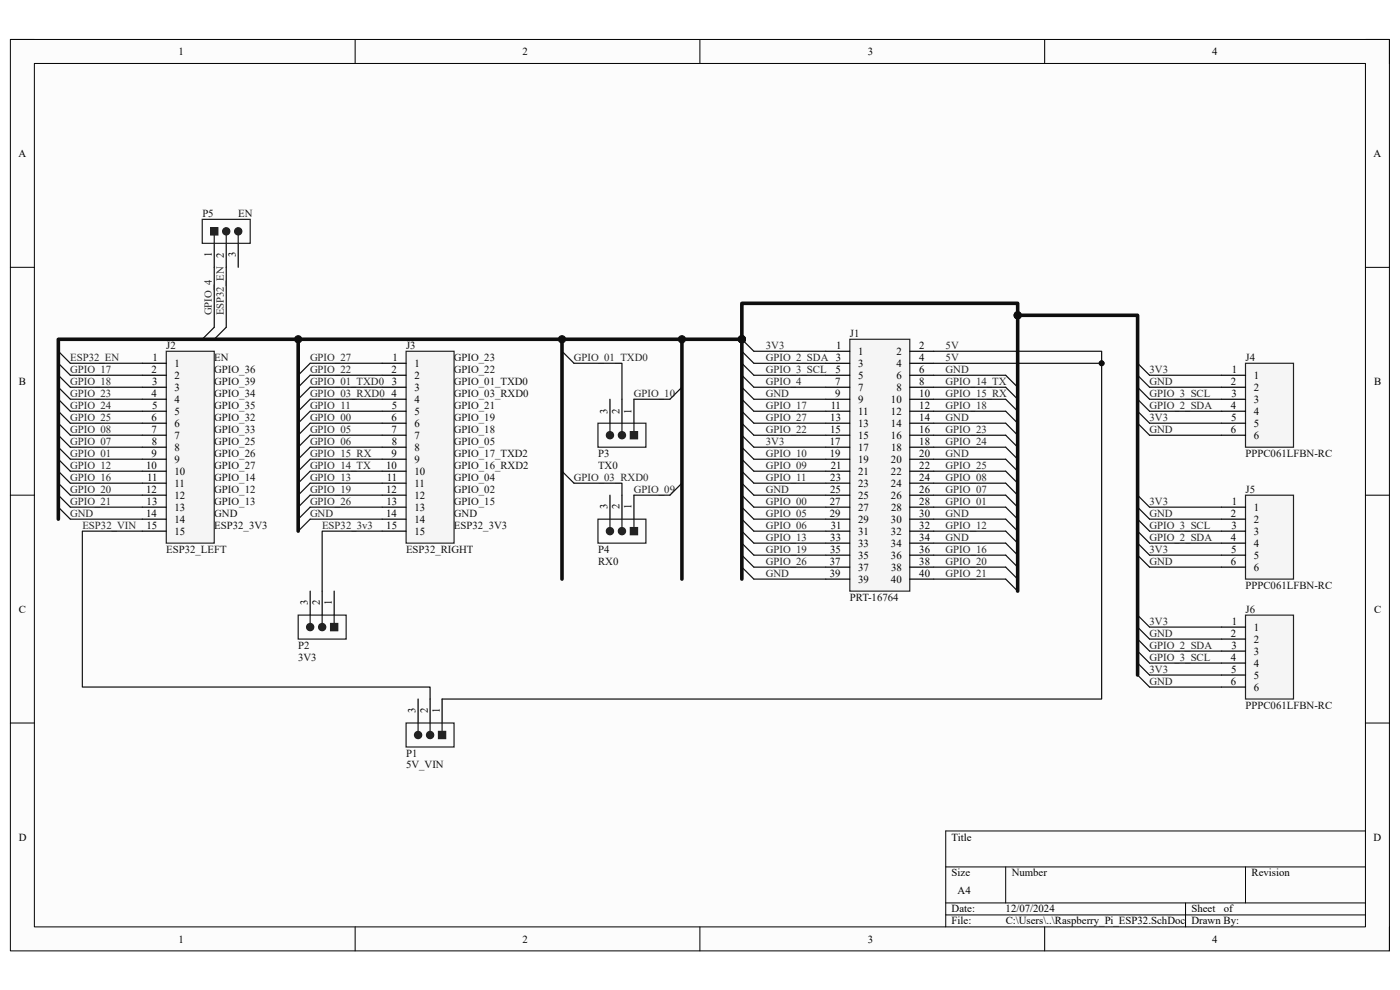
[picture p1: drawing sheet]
<svg xmlns="http://www.w3.org/2000/svg" width="297mm" height="210mm" viewBox="0 0 297 210" stroke-linecap="round" stroke-linejoin="round" font-family="sans-serif">
<path d="M2.2 8.4h292.6v193.3h-292.6z" fill-rule="evenodd" fill="#fcfcfc"/>
<path d="M2.2 8.4h292.6v193.3h-292.6z" fill="none" stroke="#000" stroke-width=".21"/>
<path d="M7.3 13.5h282.4v183.1h-282.4z" fill-rule="evenodd" fill="#fcfcfc"/>
<g fill="none" stroke="#000" stroke-width=".21">
<path d="M2.2 8.4h5.1M7.3 13.5h282.4v183.1h-282.4zM75.3 8.4v5.1M148.5 8.4v5.1M221.6 8.4v5.1M289.7 8.4h5.1v5.1M2.2 56.7h5.1M289.7 56.7h5.1M2.2 105h5.1M289.7 105.1h5.1M2.2 153.4h5.1M289.7 153.4h5.1"/>
<path d="M289.7 176.3h-89.1v20.3M75.3 196.6v5.1M148.5 196.6v5.1M200.6 183.9h89.1M200.6 191.5h89.1M200.6 194.1h89.1M213.4 183.9v7.6M221.6 196.6v5.1M251.5 191.5v5.1M264.2 183.9v7.6M294.8 196.6v5.1"/>
</g>
<path d="M180.3 72h12.7v53.4h-12.7z" fill-rule="evenodd" fill="#f5f5f5"/>
<path d="M180.3 72h12.7v53.4h-12.7z" fill="none" stroke="#262626" stroke-width=".25"/>
<g fill="none" stroke="#000" stroke-width=".25">
<path d="M175.2 74.5h5.1M175.2 77.1h5.1M175.2 79.6h5.1M193 74.5h5.1M193 77.1h5.1M193 79.6h5.1M175.2 82.1h5.1M175.2 84.7h5.1M175.2 87.2h5.1M175.2 89.8h5.1M175.2 92.3h5.1M175.2 94.9h5.1"/>
<path d="M175.2 97.4h5.1M175.2 100h5.1M193 82.1h5.1M193 84.7h5.1M193 87.2h5.1M193 89.8h5.1M193 92.3h5.1M193 94.9h5.1M193 97.4h5.1M193 100h5.1M175.2 102.5h5.1M175.2 105.1h5.1"/>
<path d="M175.2 107.6h5.1M175.2 110.1h5.1M175.2 112.7h5.1M175.2 115.2h5.1M175.2 117.8h5.1M193 102.5h5.1M193 105.1h5.1M193 107.6h5.1M193 110.1h5.1M193 112.7h5.1M193 115.2h5.1M193 117.8h5.1"/>
<path d="M175.2 120.3h5.1M175.2 122.9h5.1M193 120.3h5.1M193 122.9h5.1M88.7 148.3v5.1M91.2 148.3v5.1M93.8 148.3v5.1"/>
</g>
<path d="M86.2 153.4h10.1v5.1h-10.1z" fill="none" stroke="#1c1c1c" stroke-width=".25"/>
<circle cx="88.7" cy="155.9" r=".76" fill="#1c1c1c"/>
<circle cx="88.7" cy="155.9" r=".76" fill="none" stroke="#1c1c1c" stroke-width=".25"/>
<circle cx="91.2" cy="155.9" r=".76" fill="#1c1c1c"/>
<g fill="none" stroke="#1c1c1c" stroke-width=".25">
<path d="M88.7 153.4v1.8M91.2 153.4v1.8M93.8 153.4v1.8"/>
<circle cx="91.2" cy="155.9" r=".76"/>
</g>
<path d="M93 155.2h1.6v1.5h-1.6z" fill-rule="evenodd" fill="#1c1c1c"/>
<path d="M63.3 130.5h10.1v5.1h-10.1zM93 155.2h1.6v1.5h-1.6z" fill="none" stroke="#1c1c1c" stroke-width=".25"/>
<path d="M65.8 125.4v5.1M68.3 125.4v5.1M70.9 125.4v5.1" fill="none" stroke="#000" stroke-width=".25"/>
<circle cx="65.8" cy="133" r=".76" fill="#1c1c1c"/>
<circle cx="65.8" cy="133" r=".76" fill="none" stroke="#1c1c1c" stroke-width=".25"/>
<circle cx="68.3" cy="133" r=".76" fill="#1c1c1c"/>
<g fill="none" stroke="#1c1c1c" stroke-width=".25">
<path d="M65.8 130.5v1.8M68.3 130.5v1.8M70.9 130.5v1.8"/>
<circle cx="68.3" cy="133" r=".76"/>
</g>
<path d="M70.1 132.3h1.6v1.5h-1.6z" fill-rule="evenodd" fill="#1c1c1c"/>
<path d="M70.1 132.3h1.6v1.5h-1.6z" fill="none" stroke="#1c1c1c" stroke-width=".25"/>
<g fill="none" stroke="#0e0e0e" stroke-width=".25">
<path d="M12.4 79.6l2.5 2.5M12.4 77.1l2.5 2.5M12.4 74.5l2.5 2.6M65.8 77.1l-2.5 2.5M65.8 79.6l-2.5 2.5M157.4 72l2.5 2.5M12.4 100l2.5 2.5M12.4 97.4l2.5 2.6M12.4 94.9l2.5 2.5M12.4 92.3l2.5 2.6M12.4 89.8l2.5 2.5M12.4 87.2l2.5 2.6"/>
<path d="M12.4 84.7l2.5 2.5M12.4 82.1l2.5 2.6M65.8 82.1l-2.5 2.6M65.8 84.7l-2.5 2.5M65.8 87.2l-2.5 2.6M65.8 89.8l-2.5 2.5M65.8 92.3l-2.5 2.6M65.8 94.9l-2.5 2.5M65.8 97.4l-2.5 2.6M65.8 100l-2.5 2.5M12.4 107.6l2.5 2.5M12.4 105l2.5 2.6"/>
<path d="M12.4 102.5l2.5 2.5M65.8 102.5l-2.5 2.5M65.8 105l-2.5 2.6M65.8 107.6l-2.5 2.5M65.8 110.1l-2.5 2.6"/>
</g>
<circle cx="157.4" cy="72" r=".76" fill="#0e0e0e"/>
<circle cx="157.4" cy="72" r=".76" fill="none" stroke="#0e0e0e" stroke-width=".21"/>
<g fill="none" stroke="#0e0e0e" stroke-width=".25">
<path d="M157.4 74.5l2.5 2.6M157.4 77.1l2.5 2.5M157.4 79.6l2.5 2.5M213.4 79.6l2.5 2.5M157.4 82.1l2.5 2.6M157.4 84.7l2.5 2.5M157.4 87.2l2.5 2.6M157.4 89.8l2.5 2.5M157.4 92.3l2.5 2.6M157.4 94.9l2.5 2.5M157.4 97.4l2.5 2.6M157.4 100l2.5 2.5"/>
<path d="M213.4 82.1l2.5 2.6M213.4 84.7l2.5 2.5M213.4 87.2l2.5 2.6M213.4 89.8l2.5 2.5M213.4 92.3l2.5 2.6M213.4 94.9l2.5 2.5M213.4 97.4l2.5 2.6M213.4 100l2.5 2.5M157.4 102.5l2.5 2.5M157.4 105l2.5 2.6M157.4 107.6l2.5 2.5M157.4 110.1l2.5 2.6"/>
<path d="M157.4 112.7l2.5 2.5M157.4 115.2l2.5 2.6M157.4 117.8l2.5 2.5M213.4 102.5l2.5 2.6M213.4 105.1l2.5 2.5M213.4 107.6l2.5 2.5M213.4 110.1l2.5 2.6M213.4 112.7l2.5 2.5M213.4 115.2l2.5 2.6M213.4 117.8l2.5 2.5M157.4 120.3l2.5 2.6M213.4 120.3l2.5 2.6"/>
<path d="M213.4 122.9l2.5 2.5"/>
</g>
<path d="M129.4 84.7v5.1M131.9 84.7v5.1M134.5 84.7v5.1" fill="none" stroke="#000" stroke-width=".25"/>
<path d="M126.9 89.8h10.1v5.1h-10.1z" fill="none" stroke="#1c1c1c" stroke-width=".25"/>
<circle cx="129.4" cy="92.3" r=".76" fill="#1c1c1c"/>
<circle cx="129.4" cy="92.3" r=".76" fill="none" stroke="#1c1c1c" stroke-width=".25"/>
<circle cx="131.9" cy="92.3" r=".76" fill="#1c1c1c"/>
<g fill="none" stroke="#1c1c1c" stroke-width=".25">
<path d="M129.4 89.8v1.8M131.9 89.8v1.8M134.5 89.8v1.8"/>
<circle cx="131.9" cy="92.3" r=".76"/>
</g>
<path d="M133.7 91.6h1.6v1.5h-1.6z" fill-rule="evenodd" fill="#1c1c1c"/>
<path d="M133.7 91.6h1.6v1.5h-1.6zM126.9 110.1h10.1v5.1h-10.1z" fill="none" stroke="#1c1c1c" stroke-width=".25"/>
<path d="M129.4 105v5.1M131.9 105v5.1M134.5 105v5.1" fill="none" stroke="#000" stroke-width=".25"/>
<circle cx="129.4" cy="112.7" r=".76" fill="#1c1c1c"/>
<circle cx="129.4" cy="112.7" r=".76" fill="none" stroke="#1c1c1c" stroke-width=".25"/>
<circle cx="131.9" cy="112.7" r=".76" fill="#1c1c1c"/>
<g fill="none" stroke="#1c1c1c" stroke-width=".25">
<path d="M129.4 110.1v1.8M131.9 110.1v1.8M134.5 110.1v1.8"/>
<circle cx="131.9" cy="112.7" r=".76"/>
</g>
<path d="M133.7 111.9h1.6v1.5h-1.6z" fill-rule="evenodd" fill="#1c1c1c"/>
<path d="M133.7 111.9h1.6v1.5h-1.6z" fill="none" stroke="#1c1c1c" stroke-width=".25"/>
<path d="M119.2 74.5l2.6 2.6M119.2 100l2.6 2.5M144.7 82.1l-2.6 2.6M144.7 102.5l-2.6 2.5" fill="none" stroke="#0e0e0e" stroke-width=".25"/>
<path d="M35.3 74.5h10.2v40.7h-10.2z" fill-rule="evenodd" fill="#f5f5f5"/>
<path d="M35.3 74.5h10.2v40.7h-10.2z" fill="none" stroke="#262626" stroke-width=".25"/>
<g fill="none" stroke="#000" stroke-width=".25">
<path d="M30.2 77.1h5.1M30.2 79.6h5.1M30.2 82.1h5.1M30.2 84.7h5.1M30.2 87.2h5.1M30.2 89.8h5.1M30.2 92.3h5.1M30.2 94.9h5.1M30.2 97.4h5.1M30.2 100h5.1M30.2 102.5h5.1M30.2 105h5.1"/>
<path d="M30.2 107.6h5.1M30.2 110.1h5.1M30.2 112.7h5.1"/>
</g>
<path d="M86.2 74.5h10.1v40.7h-10.1z" fill-rule="evenodd" fill="#f5f5f5"/>
<path d="M86.2 74.5h10.1v40.7h-10.1z" fill="none" stroke="#262626" stroke-width=".25"/>
<g fill="none" stroke="#000" stroke-width=".25">
<path d="M81.1 77.1h5.1M81.1 79.6h5.1M81.1 82.1h5.1M81.1 84.7h5.1M81.1 87.2h5.1M81.1 89.8h5.1M81.1 92.3h5.1M81.1 94.9h5.1M81.1 97.4h5.1M81.1 100h5.1M81.1 102.5h5.1M81.1 105h5.1"/>
<path d="M81.1 107.6h5.1M81.1 110.1h5.1M81.1 112.7h5.1"/>
</g>
<path d="M241.3 77.1l2.6 2.5M241.3 79.6l2.6 2.5M241.3 82.1l2.6 2.6M241.3 84.7l2.6 2.5" fill="none" stroke="#0e0e0e" stroke-width=".25"/>
<path d="M264.2 77.1h10.2v17.8h-10.2z" fill-rule="evenodd" fill="#f5f5f5"/>
<path d="M264.2 77.1h10.2v17.8h-10.2z" fill="none" stroke="#262626" stroke-width=".25"/>
<path d="M259.2 79.6h5M259.2 82.1h5M259.2 84.7h5M259.2 87.2h5M259.2 89.8h5M259.2 92.3h5" fill="none" stroke="#000" stroke-width=".25"/>
<path d="M241.3 87.2l2.6 2.6M241.3 89.8l2.6 2.5" fill="none" stroke="#0e0e0e" stroke-width=".25"/>
<path d="M264.2 105.1h10.2v17.8h-10.2z" fill-rule="evenodd" fill="#f5f5f5"/>
<path d="M264.2 105.1h10.2v17.8h-10.2z" fill="none" stroke="#262626" stroke-width=".25"/>
<path d="M259.2 107.6h5M259.2 110.1h5M259.2 112.7h5M259.2 115.2h5M259.2 117.8h5M259.2 120.3h5" fill="none" stroke="#000" stroke-width=".25"/>
<path d="M264.2 130.5h10.2v17.8h-10.2z" fill-rule="evenodd" fill="#f5f5f5"/>
<path d="M264.2 130.5h10.2v17.8h-10.2z" fill="none" stroke="#262626" stroke-width=".25"/>
<path d="M45.5 51.6v5.1M48 51.6v5.1M50.5 51.6v5.1M259.2 133h5M259.2 135.6h5M259.2 138.1h5M259.2 140.7h5M259.2 143.2h5M259.2 145.8h5" fill="none" stroke="#000" stroke-width=".25"/>
<path d="M241.3 105.1l2.6 2.5M241.3 107.6l2.6 2.5M241.3 110.1l2.6 2.6M241.3 112.7l2.6 2.5M241.3 115.2l2.6 2.6M241.3 117.8l2.6 2.5M241.3 130.5l2.6 2.5M241.3 133l2.6 2.6M241.3 135.6l2.6 2.5M241.3 138.1l2.6 2.6M241.3 140.7l2.6 2.5M241.3 143.2l2.6 2.6" fill="none" stroke="#0e0e0e" stroke-width=".25"/>
<path d="M42.9 46.5h10.2v5.1h-10.2z" fill="none" stroke="#1c1c1c" stroke-width=".25"/>
<circle cx="50.5" cy="49.1" r=".76" fill="#1c1c1c"/>
<circle cx="50.5" cy="49.1" r=".76" fill="none" stroke="#1c1c1c" stroke-width=".25"/>
<circle cx="48" cy="49.1" r=".76" fill="#1c1c1c"/>
<g fill="none" stroke="#1c1c1c" stroke-width=".25">
<path d="M45.5 49.8v1.8M48 49.8v1.8M50.5 49.8v1.8"/>
<circle cx="48" cy="49.1" r=".76"/>
</g>
<path d="M44.7 48.3h1.5v1.5h-1.5z" fill-rule="evenodd" fill="#1c1c1c"/>
<path d="M44.7 48.3h1.5v1.5h-1.5z" fill="none" stroke="#1c1c1c" stroke-width=".25"/>
<g fill="none" stroke="#0e0e0e" stroke-width=".25">
<path d="M14.9 79.6h15.3M14.9 77.1h15.3M45.5 69.4l-2.6 2.6M48 69.4l-2.5 2.6M159.9 79.6h15.3M159.9 77.1h15.3M159.9 74.5h15.3M198.1 74.5h35.6v73.8h-139.9M198.1 79.6h15.3M14.9 82.1h15.3M14.9 84.7h15.3M14.9 87.2h15.3"/>
<path d="M14.9 89.8h15.3M14.9 92.3h15.3M14.9 94.9h15.3M14.9 97.4h15.3M14.9 100h15.3M159.9 82.1h15.3M159.9 84.7h15.3M159.9 87.2h15.3M159.9 89.8h15.3M159.9 92.3h15.3M159.9 94.9h15.3M159.9 97.4h15.3"/>
<path d="M159.9 100h15.3M198.1 82.1h15.3M198.1 84.7h15.3M198.1 87.2h15.3M198.1 89.8h15.3M198.1 92.3h15.3M198.1 94.9h15.3M198.1 97.4h15.3M198.1 100h15.3M14.9 102.5h15.3M14.9 105h15.3M14.9 107.6h15.3"/>
<path d="M14.9 110.1h15.3M30.2 112.7h-12.7v33h73.7v2.6M159.9 102.5h15.3M159.9 105.1h15.3M159.9 107.6h15.3M159.9 110.1h15.3M159.9 112.7h15.3M159.9 115.2h15.3M159.9 117.8h15.3M198.1 102.5h15.3M198.1 105.1h15.3M198.1 107.6h15.3"/>
<path d="M198.1 110.1h15.3M198.1 112.7h15.3M198.1 115.2h15.3M198.1 117.8h15.3M159.9 120.3h15.3M159.9 122.9h15.3M198.1 120.3h15.3M198.1 122.9h15.3"/>
</g>
<circle cx="233.7" cy="77.1" r=".51" fill="#0e0e0e"/>
<circle cx="233.7" cy="77.1" r=".51" fill="none" stroke="#0e0e0e" stroke-width=".21"/>
<path d="M198.1 77.1h35.6" fill="none" stroke="#0e0e0e" stroke-width=".25"/>
<circle cx="233.7" cy="77.1" r=".51" fill="#0e0e0e"/>
<circle cx="233.7" cy="77.1" r=".51" fill="none" stroke="#0e0e0e" stroke-width=".21"/>
<g fill="none" stroke="#0e0e0e" stroke-width=".25">
<path d="M65.8 77.1h15.3M65.8 79.6h15.3M121.8 77.1h10.1v7.6M243.9 79.6h15.3M65.8 82.1h15.3M65.8 84.7h15.3M65.8 87.2h15.3M65.8 89.8h15.3M65.8 92.3h15.3M65.8 94.9h15.3M65.8 97.4h15.3M65.8 100h15.3"/>
<path d="M134.5 84.7h7.6M243.9 82.1h15.3M243.9 84.7h15.3M243.9 87.2h15.3M243.9 89.8h15.3M243.9 92.3h15.3M65.8 102.5h15.3M65.8 105h15.3M65.8 107.6h15.3M65.8 110.1h15.3M81.1 112.7h-12.8v12.7M121.8 102.5h10.1v2.5"/>
<path d="M134.5 105h7.6M243.9 107.6h15.3M243.9 110.1h15.3M243.9 112.7h15.3M243.9 115.2h15.3M243.9 117.8h15.3M243.9 120.3h15.3M243.9 133h15.3M243.9 135.6h15.3M243.9 138.1h15.3M243.9 140.7h15.3M243.9 143.2h15.3"/>
<path d="M243.9 145.8h15.3"/>
</g>
<path d="M12.4 110.1v-38.1h145v50.9" fill="none" stroke="#0e0e0e" stroke-width=".76"/>
<circle cx="157.4" cy="72" r=".76" fill="#0e0e0e"/>
<circle cx="157.4" cy="72" r=".76" fill="none" stroke="#0e0e0e" stroke-width=".21"/>
<path d="M63.3 72v40.7" fill="none" stroke="#0e0e0e" stroke-width=".76"/>
<circle cx="63.3" cy="72" r=".76" fill="#0e0e0e"/>
<circle cx="63.3" cy="72" r=".76" fill="none" stroke="#0e0e0e" stroke-width=".21"/>
<path d="M119.2 72v50.9" fill="none" stroke="#0e0e0e" stroke-width=".76"/>
<circle cx="119.2" cy="72" r=".76" fill="#0e0e0e"/>
<circle cx="119.2" cy="72" r=".76" fill="none" stroke="#0e0e0e" stroke-width=".21"/>
<path d="M144.7 72v50.9" fill="none" stroke="#0e0e0e" stroke-width=".76"/>
<circle cx="144.7" cy="72" r=".76" fill="#0e0e0e"/>
<circle cx="144.7" cy="72" r=".76" fill="none" stroke="#0e0e0e" stroke-width=".21"/>
<path d="M215.9 66.9v58.5" fill="none" stroke="#0e0e0e" stroke-width=".76"/>
<circle cx="215.9" cy="66.9" r=".76" fill="#0e0e0e"/>
<circle cx="215.9" cy="66.9" r=".76" fill="none" stroke="#0e0e0e" stroke-width=".21"/>
<path d="M157.4 72v-7.7h58.5v2.6h25.4v76.3" fill="none" stroke="#0e0e0e" stroke-width=".76"/>
<circle cx="157.4" cy="72" r=".76" fill="#0e0e0e"/>
<circle cx="157.4" cy="72" r=".76" fill="none" stroke="#0e0e0e" stroke-width=".21"/>
<circle cx="215.9" cy="66.9" r=".76" fill="#0e0e0e"/>
<circle cx="215.9" cy="66.9" r=".76" fill="none" stroke="#0e0e0e" stroke-width=".21"/>
<path d="M45.5 56.7v12.7M48 56.7v12.7" fill="none" stroke="#0e0e0e" stroke-width=".25"/>
<g font-size="2.3">
<text x="37.9" y="11.7">1</text>
<text x="110.9" y="11.7">2</text>
<text x="184.1" y="11.7">3</text>
<text x="257.1" y="11.7">4</text>
<text x="3.9" y="33.3">A</text>
<text x="291.4" y="33.3">A</text>
<text x="45" y="54.5" transform="rotate(-90 45 54.5)">1</text>
<text x="47.5" y="54.7" transform="rotate(-90 47.5 54.7)">2</text>
<text x="50" y="54.6" transform="rotate(-90 50 54.6)">3</text>
<text x="32.4" y="76.5">1</text>
<text x="37" y="77.8">1</text>
<text x="83.3" y="76.5">1</text>
<text x="87.9" y="77.8">1</text>
<text x="177.4" y="74">1</text>
<text x="182.1" y="75.3">1</text>
<text x="182.1" y="77.8">3</text>
<text x="190.2" y="75.3">2</text>
<text x="190.2" y="77.8">4</text>
<text x="195" y="74">2</text>
<text x="195" y="76.5">4</text>
<text x="4" y="81.6">B</text>
<text x="32.2" y="79.1">2</text>
<text x="32.3" y="81.6">3</text>
<text x="37" y="80.3">2</text>
<text x="37" y="82.9">3</text>
<text x="83.1" y="79.1">2</text>
<text x="83.1" y="81.6">3</text>
<text x="87.9" y="80.3">2</text>
<text x="87.9" y="82.9">3</text>
<text x="177.2" y="81.6">7</text>
<text x="177.2" y="79.1">5</text>
<text x="182.1" y="80.3">5</text>
<text x="182.1" y="82.9">7</text>
<text x="190.2" y="80.3">6</text>
<text x="190.2" y="82.9">8</text>
<text x="195" y="79.1">6</text>
<text x="195" y="81.6">8</text>
<text x="261.2" y="81.6">2</text>
<text x="261.3" y="79.1">1</text>
<text x="266" y="80.3">1</text>
<text x="266" y="82.9">2</text>
<text x="291.5" y="81.6">B</text>
<text x="32.2" y="84.2">4</text>
<text x="32.2" y="89.3">6</text>
<text x="32.3" y="86.7">5</text>
<text x="37" y="85.4">4</text>
<text x="37" y="88">5</text>
<text x="83.1" y="84.2">4</text>
<text x="83.1" y="89.3">6</text>
<text x="83.1" y="86.7">5</text>
<text x="87.9" y="85.4">4</text>
<text x="87.9" y="88">5</text>
<text x="128.9" y="87.8" transform="rotate(-90 128.9 87.8)">3</text>
<text x="131.4" y="87.8" transform="rotate(-90 131.4 87.8)">2</text>
<text x="134" y="87.8" transform="rotate(-90 134 87.8)">1</text>
<text x="176.1" y="89.3">13</text>
<text x="176.2" y="86.7">11</text>
<text x="177.2" y="84.2">9</text>
<text x="182.1" y="85.4">9</text>
<text x="182.1" y="88">11</text>
<text x="189" y="85.4">10</text>
<text x="189" y="88">12</text>
<text x="195" y="84.2">10</text>
<text x="195" y="86.7">12</text>
<text x="195" y="89.3">14</text>
<text x="261.1" y="86.7">4</text>
<text x="261.2" y="89.3">5</text>
<text x="261.2" y="84.2">3</text>
<text x="266" y="85.4">3</text>
<text x="266" y="88">4</text>
<text x="32.2" y="91.8">7</text>
<text x="32.2" y="94.4">8</text>
<text x="37" y="90.6">6</text>
<text x="37" y="93.1">7</text>
<text x="37" y="95.6">8</text>
<text x="83.1" y="91.8">7</text>
<text x="83.1" y="94.4">8</text>
<text x="87.9" y="90.6">6</text>
<text x="87.9" y="93.1">7</text>
<text x="87.9" y="95.6">8</text>
<text x="176.1" y="94.4">17</text>
<text x="176.1" y="91.8">15</text>
<text x="182.1" y="90.6">13</text>
<text x="182.1" y="93.1">15</text>
<text x="182.1" y="95.6">17</text>
<text x="189" y="90.6">14</text>
<text x="189" y="93.1">16</text>
<text x="189.1" y="95.6">18</text>
<text x="195" y="91.8">16</text>
<text x="195" y="94.4">18</text>
<text x="261.2" y="91.8">6</text>
<text x="266" y="90.6">5</text>
<text x="266" y="93.1">6</text>
<text x="31" y="99.4">10</text>
<text x="31.2" y="102">11</text>
<text x="32.2" y="96.9">9</text>
<text x="37" y="98.2">9</text>
<text x="37" y="100.7">10</text>
<text x="81.9" y="99.4">10</text>
<text x="82.1" y="102">11</text>
<text x="83.1" y="96.9">9</text>
<text x="87.9" y="98.2">9</text>
<text x="87.9" y="100.7">10</text>
<text x="176.1" y="96.9">19</text>
<text x="176.1" y="102">23</text>
<text x="176.2" y="99.4">21</text>
<text x="182.1" y="98.2">19</text>
<text x="182.1" y="100.7">21</text>
<text x="189" y="98.2">20</text>
<text x="189" y="100.7">22</text>
<text x="195" y="96.9">20</text>
<text x="195" y="99.4">22</text>
<text x="195" y="102">24</text>
<text x="31" y="104.5">12</text>
<text x="31.1" y="107.1">13</text>
<text x="37" y="103.3">11</text>
<text x="37" y="105.8">12</text>
<text x="81.9" y="104.5">12</text>
<text x="82" y="107.1">13</text>
<text x="87.9" y="103.3">11</text>
<text x="87.9" y="105.8">12</text>
<text x="176.1" y="107.1">27</text>
<text x="176.1" y="104.5">25</text>
<text x="182.1" y="103.3">23</text>
<text x="182.1" y="105.8">25</text>
<text x="189" y="103.3">24</text>
<text x="189" y="105.8">26</text>
<text x="195" y="104.5">26</text>
<text x="195" y="107.1">28</text>
<text x="261.3" y="107.1">1</text>
<text x="31" y="109.6">14</text>
<text x="31.1" y="112.1">15</text>
<text x="37" y="108.3">13</text>
<text x="37" y="110.9">14</text>
<text x="37" y="113.4">15</text>
<text x="81.9" y="109.6">14</text>
<text x="82" y="112.1">15</text>
<text x="87.9" y="108.3">13</text>
<text x="87.9" y="110.9">14</text>
<text x="87.9" y="113.4">15</text>
<text x="128.9" y="108.1" transform="rotate(-90 128.9 108.1)">3</text>
<text x="131.4" y="108.1" transform="rotate(-90 131.4 108.1)">2</text>
<text x="134" y="108.1" transform="rotate(-90 134 108.1)">1</text>
<text x="176.1" y="109.6">29</text>
<text x="176.2" y="112.1">31</text>
<text x="182.1" y="108.3">27</text>
<text x="182.1" y="110.9">29</text>
<text x="182.1" y="113.4">31</text>
<text x="189" y="110.9">30</text>
<text x="189" y="113.4">32</text>
<text x="189.1" y="108.3">28</text>
<text x="195" y="109.6">30</text>
<text x="195" y="112.1">32</text>
<text x="261.2" y="109.6">2</text>
<text x="261.2" y="112.1">3</text>
<text x="266" y="108.3">1</text>
<text x="266" y="110.9">2</text>
<text x="266" y="113.4">3</text>
<text x="176.1" y="119.8">37</text>
<text x="176.1" y="117.3">35</text>
<text x="176.1" y="114.7">33</text>
<text x="182.1" y="116">33</text>
<text x="182.1" y="118.5">35</text>
<text x="189" y="116">34</text>
<text x="189" y="118.5">36</text>
<text x="195" y="114.7">34</text>
<text x="195" y="117.3">36</text>
<text x="195" y="119.8">38</text>
<text x="261.1" y="114.7">4</text>
<text x="261.2" y="119.8">6</text>
<text x="261.2" y="117.3">5</text>
<text x="266" y="116">4</text>
<text x="266" y="118.5">5</text>
<text x="176.1" y="122.3">39</text>
<text x="182.1" y="121.1">37</text>
<text x="182.1" y="123.6">39</text>
<text x="189" y="123.6">40</text>
<text x="189.1" y="121.1">38</text>
<text x="195" y="122.3">40</text>
<text x="266" y="121.1">6</text>
<text x="4" y="130">C</text>
<text x="65.3" y="128.4" transform="rotate(-90 65.3 128.4)">3</text>
<text x="67.9" y="128.4" transform="rotate(-90 67.9 128.4)">2</text>
<text x="70.4" y="128.4" transform="rotate(-90 70.4 128.4)">1</text>
<text x="291.5" y="130">C</text>
<text x="261.2" y="135">2</text>
<text x="261.2" y="137.6">3</text>
<text x="261.3" y="132.5">1</text>
<text x="266" y="133.8">1</text>
<text x="266" y="136.3">2</text>
<text x="261.1" y="140.1">4</text>
<text x="261.2" y="142.7">5</text>
<text x="266" y="138.9">3</text>
<text x="266" y="141.4">4</text>
<text x="266" y="144">5</text>
<text x="261.2" y="145.2">6</text>
<text x="266" y="146.5">6</text>
<text x="88.2" y="151.3" transform="rotate(-90 88.2 151.3)">3</text>
<text x="90.8" y="151.3" transform="rotate(-90 90.8 151.3)">2</text>
<text x="93.3" y="151.3" transform="rotate(-90 93.3 151.3)">1</text>
<text x="4" y="178.3">D</text>
<text x="201.9" y="178.3">Title</text>
<text x="291.4" y="178.3">D</text>
<text x="201.9" y="185.9">Size</text>
<text x="214.6" y="185.9">Number</text>
<text x="265.5" y="185.9">Revision</text>
<text x="203.2" y="189.7">A4</text>
<text x="201.9" y="193.5">Date:</text>
<text x="201.9" y="196.1">File:</text>
<text x="213.3" y="193.5">12/07/2024</text>
<text x="213.4" y="196.1">C:\Users\..\Raspberry_Pi_ESP32.SchDoc Drawn By:</text>
<text x="252.8" y="193.5">Sheet</text>
<text x="259.6" y="193.5">of</text>
<text x="37.9" y="199.9">1</text>
<text x="110.9" y="199.9">2</text>
<text x="184.1" y="199.9">3</text>
<text x="257.1" y="199.9">4</text>
</g>
<g font-size="2.3" fill="#0e0e0e">
<text x="42.9" y="46">P5</text>
<text x="50.6" y="46">EN</text>
<text x="180.3" y="71.5">J1</text>
<text x="35.3" y="74">J2</text>
<text x="45.5" y="76.5">EN</text>
<text x="86.1" y="74">J3</text>
<text x="96.3" y="76.5">GPIO_23</text>
<text x="264.2" y="76.5">J4</text>
<text x="45.5" y="79.1">GPIO_36</text>
<text x="45.5" y="81.6">GPIO_39</text>
<text x="96.3" y="79.1">GPIO_22</text>
<text x="96.3" y="81.6">GPIO_01_TXD0</text>
<text x="45.5" y="84.2">GPIO_34</text>
<text x="45.5" y="86.7">GPIO_35</text>
<text x="45.5" y="89.3">GPIO_32</text>
<text x="96.3" y="84.2">GPIO_03_RXD0</text>
<text x="96.3" y="86.7">GPIO_21</text>
<text x="96.3" y="89.3">GPIO_19</text>
<text x="45.5" y="91.8">GPIO_33</text>
<text x="45.5" y="94.4">GPIO_25</text>
<text x="96.3" y="91.8">GPIO_18</text>
<text x="96.3" y="94.4">GPIO_05</text>
<text x="45.5" y="96.9">GPIO_26</text>
<text x="45.5" y="99.4">GPIO_27</text>
<text x="45.5" y="102">GPIO_14</text>
<text x="96.3" y="96.9">GPIO_17_TXD2</text>
<text x="96.3" y="99.4">GPIO_16_RXD2</text>
<text x="96.3" y="102">GPIO_04</text>
<text x="126.9" y="96.9">P3</text>
<text x="126.9" y="99.4">TX0</text>
<text x="264.2" y="96.9">PPPC061LFBN-RC</text>
<text x="45.5" y="104.5">GPIO_12</text>
<text x="45.5" y="107.1">GPIO_13</text>
<text x="96.3" y="104.5">GPIO_02</text>
<text x="96.3" y="107.1">GPIO_15</text>
<text x="264.2" y="104.5">J5</text>
<text x="45.5" y="109.6">GND</text>
<text x="45.5" y="112.1">ESP32_3V3</text>
<text x="96.3" y="109.6">GND</text>
<text x="96.3" y="112.1">ESP32_3V3</text>
<text x="35.3" y="117.3">ESP32_LEFT</text>
<text x="86.1" y="117.3">ESP32_RIGHT</text>
<text x="126.9" y="117.3">P4</text>
<text x="126.9" y="119.8">RX0</text>
<text x="264.2" y="124.9">PPPC061LFBN-RC</text>
<text x="180.3" y="127.4">PRT-16764</text>
<text x="264.2" y="130">J6</text>
<text x="63.2" y="137.6">P2</text>
<text x="63.2" y="140.1">3V3</text>
<text x="264.2" y="150.3">PPPC061LFBN-RC</text>
<text x="86.1" y="160.5">P1</text>
<text x="86.1" y="163">5V_VIN</text>
</g>
<g font-size="2.3" fill="#262626">
<text x="45" y="66.9" transform="rotate(-90 45 66.9)">GPIO_4</text>
<text x="47.5" y="66.9" transform="rotate(-90 47.5 66.9)">ESP32_EN</text>
<text x="14.9" y="76.5">ESP32_EN</text>
<text x="65.8" y="76.5">GPIO_27</text>
<text x="121.8" y="76.5">GPIO_01_TXD0</text>
<text x="162.5" y="74">3V3</text>
<text x="162.5" y="76.5">GPIO_2_SDA 3</text>
<text x="200.6" y="74">5V</text>
<text x="200.6" y="76.5">5V</text>
<text x="14.9" y="79.1">GPIO_17</text>
<text x="14.9" y="81.6">GPIO_18</text>
<text x="65.8" y="81.6">GPIO_01_TXD0</text>
<text x="65.8" y="79.1">GPIO_22</text>
<text x="162.5" y="79.1">GPIO_3_SCL</text>
<text x="162.5" y="81.6">GPIO_4</text>
<text x="200.6" y="79.1">GND</text>
<text x="200.6" y="81.6">GPIO_14_TX</text>
<text x="243.9" y="79.1">3V3</text>
<text x="243.9" y="81.6">GND</text>
<text x="14.9" y="89.3">GPIO_25</text>
<text x="14.9" y="84.2">GPIO_23</text>
<text x="14.9" y="86.7">GPIO_24</text>
<text x="65.8" y="89.3">GPIO_00</text>
<text x="65.8" y="86.7">GPIO_11</text>
<text x="65.8" y="84.2">GPIO_03_RXD0</text>
<text x="134.5" y="84.2">GPIO_10</text>
<text x="162.5" y="84.2">GND</text>
<text x="162.5" y="86.7">GPIO_17</text>
<text x="162.5" y="89.3">GPIO_27</text>
<text x="200.6" y="84.2">GPIO_15_RX</text>
<text x="200.6" y="86.7">GPIO_18</text>
<text x="200.6" y="89.3">GND</text>
<text x="243.9" y="84.2">GPIO_3_SCL</text>
<text x="243.9" y="86.7">GPIO_2_SDA</text>
<text x="243.9" y="89.3">3V3</text>
<text x="14.9" y="91.8">GPIO_08</text>
<text x="14.9" y="94.4">GPIO_07</text>
<text x="65.8" y="91.8">GPIO_05</text>
<text x="65.8" y="94.4">GPIO_06</text>
<text x="162.5" y="91.8">GPIO_22</text>
<text x="162.5" y="94.4">3V3</text>
<text x="200.6" y="91.8">GPIO_23</text>
<text x="200.6" y="94.4">GPIO_24</text>
<text x="243.9" y="91.8">GND</text>
<text x="14.9" y="102">GPIO_16</text>
<text x="14.9" y="99.4">GPIO_12</text>
<text x="14.9" y="96.9">GPIO_01</text>
<text x="65.8" y="99.4">GPIO_14_TX</text>
<text x="65.8" y="96.9">GPIO_15_RX</text>
<text x="65.8" y="102">GPIO_13</text>
<text x="121.8" y="102">GPIO_03_RXD0</text>
<text x="162.5" y="96.9">GPIO_10</text>
<text x="162.5" y="99.4">GPIO_09</text>
<text x="162.5" y="102">GPIO_11</text>
<text x="200.6" y="96.9">GND</text>
<text x="200.6" y="99.4">GPIO_25</text>
<text x="200.6" y="102">GPIO_08</text>
<text x="14.9" y="104.5">GPIO_20</text>
<text x="14.9" y="107.1">GPIO_21</text>
<text x="65.8" y="104.5">GPIO_19</text>
<text x="65.8" y="107.1">GPIO_26</text>
<text x="134.5" y="104.5">GPIO_09</text>
<text x="162.5" y="104.5">GND</text>
<text x="162.5" y="107.1">GPIO_00</text>
<text x="200.6" y="104.5">GPIO_07</text>
<text x="200.6" y="107.1">GPIO_01</text>
<text x="243.9" y="107.1">3V3</text>
<text x="14.9" y="109.6">GND</text>
<text x="17.5" y="112.1">ESP32_VIN</text>
<text x="65.8" y="109.6">GND</text>
<text x="68.3" y="112.1">ESP32_3v3</text>
<text x="162.5" y="109.6">GPIO_05</text>
<text x="162.5" y="112.1">GPIO_06</text>
<text x="200.6" y="109.6">GND</text>
<text x="200.6" y="112.1">GPIO_12</text>
<text x="243.9" y="109.6">GND</text>
<text x="243.9" y="112.1">GPIO_3_SCL</text>
<text x="162.5" y="114.7">GPIO_13</text>
<text x="162.5" y="117.3">GPIO_19</text>
<text x="162.5" y="119.8">GPIO_26</text>
<text x="200.6" y="114.7">GND</text>
<text x="200.6" y="117.3">GPIO_16</text>
<text x="200.6" y="119.8">GPIO_20</text>
<text x="243.9" y="114.7">GPIO_2_SDA</text>
<text x="243.9" y="117.3">3V3</text>
<text x="243.9" y="119.8">GND</text>
<text x="162.5" y="122.3">GND</text>
<text x="200.6" y="122.3">GPIO_21</text>
<text x="243.9" y="132.5">3V3</text>
<text x="243.9" y="135">GND</text>
<text x="243.9" y="137.6">GPIO_2_SDA</text>
<text x="243.9" y="142.7">3V3</text>
<text x="243.9" y="140.1">GPIO_3_SCL</text>
<text x="243.9" y="145.2">GND</text>
</g>
</svg>
